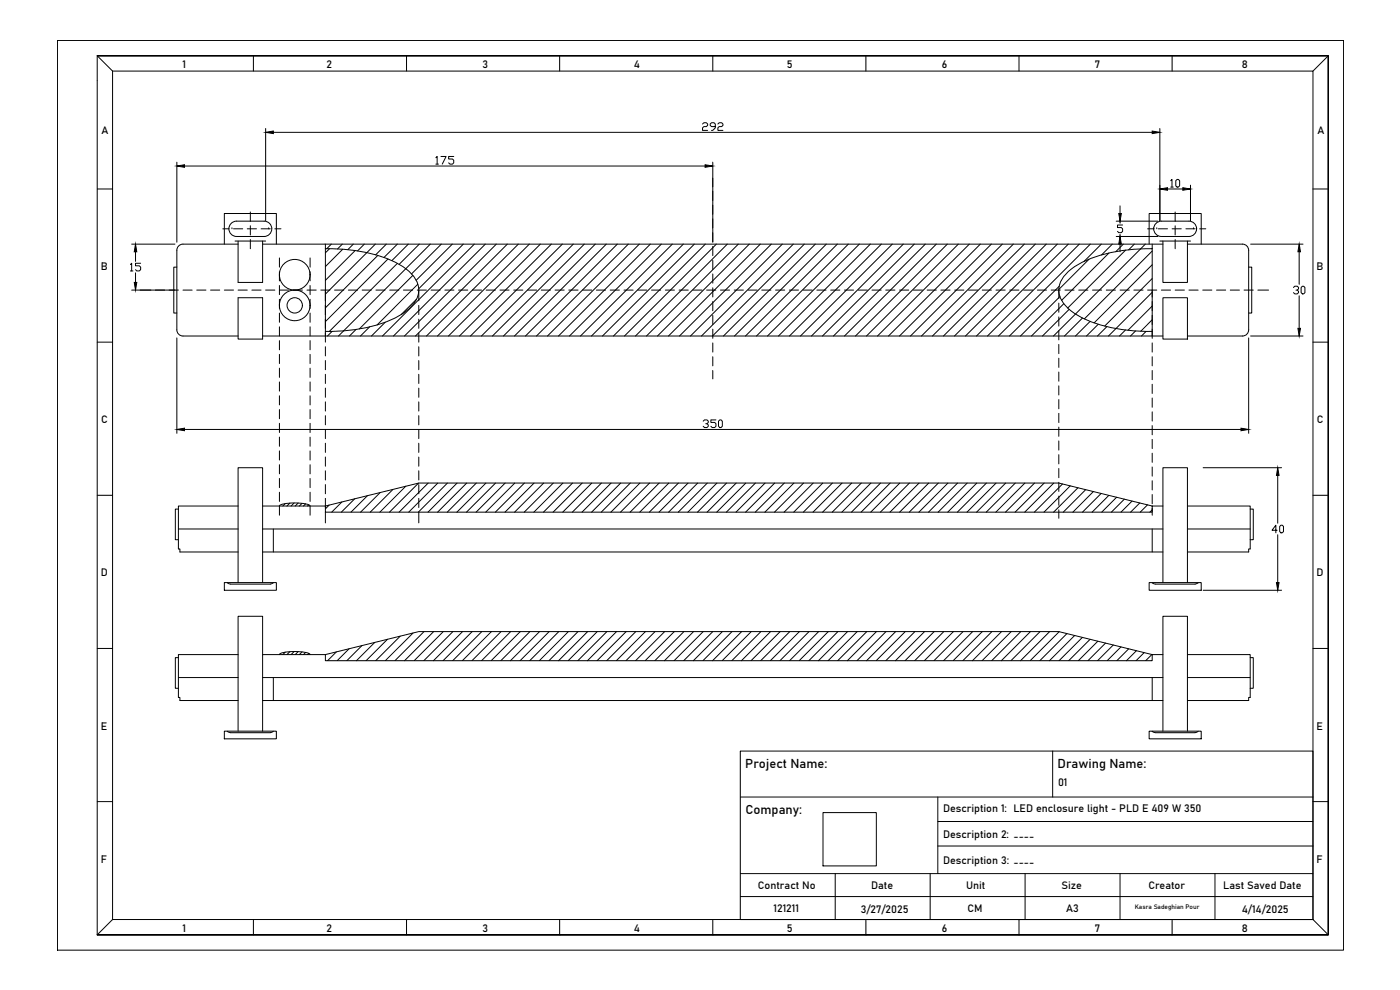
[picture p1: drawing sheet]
<svg xmlns="http://www.w3.org/2000/svg" width="420mm" height="297mm" viewBox="0 0 420 297" stroke-linecap="round" stroke-linejoin="round" font-family="sans-serif">
<!-- layer: 0 -->
<g fill="none" stroke="#000" stroke-width=".3">
<path d="M17.2 12.1h386v273h-386zM29.2 16.7h369.4v263.8h-369.4h369.4v-263.8zM29.2 16.7h369.4v263.8h-369.4zM29.2 16.7l4.6 4.6M76.1 16.7v4.6M122 16.7v4.6M168 16.7v4.6M213.9 16.7v4.6M259.9 16.7v4.6M305.8 16.7v4.6M351.8 16.7v4.6M398.6 16.7l-4.6 4.6"/>
<path d="M33.8 21.3v254.6h360.2M33.8 21.3h360.2v254.6M79.7 38.6v27.6M82 39.7h263.8M210.8 37.2l.4-.4h.8l.4 .4v.4l-.4 .4h-.8l-.4 .4v.7h1.6M214.7 38h-1.2l-.4-.4v-.4l.4-.4h.8l.4 .4v1.2l-.8 .7h-.4M215.4 37.2l.4-.4h.8l.4 .4v.4l-.4 .4h-.8l-.4 .4v.7h1.6M348.1 38.6v27.6M29.2 56.7h4.6M53.1 48.7v24M55.4 49.8h156.2M130.8 47.3l.4-.4v2.3"/>
<path d="M130.8 49.2h.8M132.3 46.9h1.6l-1.2 2.3M136.2 46.9h-1.6v.8h1.2l.4 .4v.8l-.4 .3h-.8l-.4-.3M213.9 48.7v24M350.4 56.7h4.6M351.3 54.2l.4-.4v2.3M351.3 56.1h.8M352.9 54.2l.4-.4h.3l.4 .4v1.6l-.4 .3h-.3l-.4-.3zM357.3 55.6v10.6M394 56.7h4.6M39.1 79.4l.4-.4v2.3M39.5 73.2h13"/>
<path d="M40.7 75.5v2.9M42.2 79h-1.5v.8h1.1l.4 .3v.8l-.4 .4h-.7l-.4-.4M66.9 68.7h1.8M67.3 73.2v-9.1h15.6v9.1M68.7 68.6a2.3 2.3 0 0 0 2.3 2.4h8.3M69.6 68.7h.1M70.1 68.7h2.7M70.5 72.3h9.2M71.5 73.2h-16.6a1.84 1.84 0 0 0-1.8 1.9v23.9a1.84 1.84 0 0 0 1.8 1.8h16.6M71.5 72.3v12.4h7.3v-12.4M74.2 68.7h2.8M75.1 63.6v2.8"/>
<path d="M75.1 67.7v2.8M75.1 71.9v2.7M78.3 68.7h2.8M78.8 73.2h270.2M79.3 66.3a2.3 2.3 0 0 1 2.3 2.3 2.3 2.3 0 0 1-2.3 2.4M79.3 66.4l-8.3-.1a2.3 2.3 0 0 0-2.3 2.3M80.6 68.7h.1M82.5 68.7h1.8M83.9 77.4v2.7M93.1 77.4v2.7M97.6 74.6a45.2 45.2 0 0 1 22.2 4.7 10.2 10.2 0 0 1 5.9 7.2 8.6 8.6 0 0 1-4.8 7.6 42.7 42.7 0 0 1-23.3 5.3M97.7 73.2v29.5"/>
<path d="M98.9 74.6l-1.2 1.3M99.4 73.2l-1.3 1.4M102.7 73.2l-1.4 1.5M102.9 74.8l-5.2 5.2M106 73.2l-1.6 1.7M106.6 75.2l-8.9 8.9M109.3 73.2l-2 2.1M112.6 73.2l-14.9 15M113.4 76.6l-15.7 15.8M116 73.2l-3.3 3.3M116.4 77.7l-18.7 18.8M119.3 73.2l-4.1 4"/>
<path d="M119.3 79l-20.5 20.4M122.5 73.2l-4.9 5M125.8 73.2l-6 6.1M129.1 73.2l-27.5 27.6M132.5 73.2l-9 9M135.8 73.2l-10.9 10.9M139.1 73.2l-13.4 13.4M142.4 73.2l-27.6 27.6M145.7 73.2l-27.6 27.6M149 73.2l-27.6 27.6M152.3 73.2l-27.6 27.6M155.6 73.2l-27.6 27.6"/>
<path d="M158.9 73.2l-27.6 27.6M162.2 73.2l-27.6 27.6M165.5 73.2l-27.6 27.6M168.8 73.2l-27.6 27.6M172.1 73.2l-27.6 27.6M175.4 73.2l-27.6 27.6M178.7 73.2l-27.6 27.6M182 73.2l-27.6 27.6M185.3 73.2l-27.6 27.6M188.6 73.2l-27.6 27.6M191.9 73.2l-27.6 27.6M195.2 73.2l-27.6 27.6"/>
<path d="M198.5 73.2l-27.6 27.6M201.8 73.2l-27.6 27.6M205.1 73.2l-27.6 27.6M208.4 73.2l-27.6 27.6M211.7 73.2l-27.6 27.6M213.9 73.9v2.8M213.9 78.1v2.7M215 73.2l-27.6 27.6M218.3 73.2l-27.6 27.6M221.6 73.2l-27.6 27.6M224.9 73.2l-27.6 27.6M228.2 73.2l-27.6 27.6"/>
<path d="M231.5 73.2l-27.6 27.6M234.8 73.2l-27.6 27.6M238.1 73.2l-27.6 27.6M241.4 73.2l-27.6 27.6M244.7 73.2l-27.6 27.6M248 73.2l-27.6 27.6M251.3 73.2l-27.6 27.6M254.6 73.2l-27.6 27.6M257.9 73.2l-27.6 27.6M261.2 73.2l-27.6 27.6M264.5 73.2l-27.6 27.6M267.8 73.2l-27.6 27.6"/>
<path d="M271.1 73.2l-27.6 27.6M274.4 73.2l-27.6 27.6M277.7 73.2l-27.6 27.6M281 73.2l-27.6 27.6M284.3 73.2l-27.6 27.6M287.6 73.2l-27.6 27.6M290.9 73.2l-27.6 27.6M294.2 73.2l-27.6 27.6M297.5 73.2l-27.6 27.6M300.8 73.2l-27.5 27.6M304.1 73.2l-27.5 27.6M307.4 73.2l-27.6 27.6"/>
<path d="M310.7 73.2l-27.6 27.6M314 73.2l-27.6 27.6M317.3 73.2l-27.5 27.6M320.6 73.2l-27.5 27.6M323.9 73.2l-27.5 27.6M326.8 77.8l-9 9M327.2 73.2l-27.5 27.6M330.5 73.2l-5.1 5.2M332.8 75.9l-14.2 14.2M333.8 73.2l-3.2 3.3M335 66.4h12.5M335 71h12.5"/>
<path d="M336.1 61.8v2.3M336.1 66.4v.5M336.1 70.4v.6M336.1 73.2v2.3M336.9 67.5h-1.5v.8h1.1l.4 .4v.7l-.4 .4h-.7l-.4-.4M337.1 73.2l-2.2 2.3M337.8 75.1l-17.4 17.3M340.4 73.2l-1.7 1.8M343.7 73.2l-27.5 27.6M344.4 68.7h1.9M344.9 73.2v-9.1h15.6v9.1M345.8 74.6a45.2 45.2 0 0 0-22.2 4.7 10.2 10.2 0 0 0-5.8 7.2 8.6 8.6 0 0 0 4.7 7.6 42.7 42.7 0 0 0 23.3 5.3"/>
<path d="M345.8 75.3l-20.4 20.4M345.8 79.4l-17.4 17.5M345.8 74.5l-.1 .1M345.8 73.2v28.3M346.2 68.6a2.3 2.3 0 0 0 2.4 2.4h8.2a2.3 2.3 0 0 0 2.3-2.4M346.2 68.6a2.3 2.3 0 0 1 2.3-2.3l8.3 .1a2.28 2.28 0 0 1 2.3 2.2M346.3 68.7h.1M347.2 68.7h.1M347.6 68.7h2.8M348.1 72.3h9.2M349 72.3v12.4h7.4v-12.4M351.8 68.7h2.7"/>
<path d="M352.7 63.6v2.8M352.7 67.7v2.8M352.7 71.9v2.7M355.9 68.7h2.8M356.4 73.2h16.5a1.84 1.84 0 0 1 1.8 1.9v23.9a1.85 1.85 0 0 1-1.8 1.8h-16.5M358.2 68.7h.1M359.1 68.7h.1M360 68.7h1.9M375.3 73.2h15.8M389.9 75.5v9.8M39.1 81.3h.8M39.5 87h14"/>
<path d="M40.7 81.9v2.8M53.1 80.1h-.9v13.8h.9M54.9 87h2.8M59.1 87h2.7M63.2 87h2.7M67.3 87h2.8M71.5 89.3h7.3v12.4h-7.3zM71.5 87h2.7M75.6 87h2.7M79.7 87h2.8M83.9 87h2.7M83.9 81.5v2.8"/>
<path d="M83.9 85.7v2.7M83.9 89.8v2.8M83.9 93.9v2.8M83.9 98.1v2.7M88 87h2.8M92.1 87h2.8M93.1 81.5v2.8M93.1 85.7v2.7M93.1 89.8v2.8M93.1 93.9v2.8M93.1 98.1v2.7M96.3 87h2.7"/>
<path d="M99.7 99.4l-1.4 1.4M100.4 87h2.8M104.5 87h2.8M106.8 98.8l-1.9 2M108.7 87h2.7M110.9 98.1l-2.7 2.7M112.8 87h2.8M115.6 96.7l-4.1 4.1M116.9 87h2.8M121.1 87h2.7M123.9 82.6l-16.1 16.1M125 89.8l-4.6 4.6"/>
<path d="M125.2 87h2.8M125.4 85.3l-12.2 12.2M125.7 87v3.3M125.7 91.6v2.8M125.7 95.8v2.7M125.7 99.9v2.8M129.4 87h2.7M133.5 87h2.7M137.6 87h2.8M141.8 87h2.7M145.9 87h2.8M150 87h2.8"/>
<path d="M154.2 87h2.7M158.3 87h2.8M162.4 87h2.8M166.6 87h2.7M170.7 87h2.8M174.8 87h2.8M179 87h2.7M183.1 87h2.8M187.3 87h2.7M191.4 87h2.8M195.5 87h2.8M199.7 87h2.7"/>
<path d="M203.8 87h2.8M207.9 87h2.8M212.1 87h2.7M213.9 82.2v2.8M213.9 86.3v2.8M213.9 90.5v2.7M213.9 94.6v2.8M213.9 98.8v2.7M216.2 87h2.8M220.3 87h2.8M224.5 87h2.7M228.6 87h2.8"/>
<path d="M232.7 87h2.8M236.9 87h2.7M241 87h2.8M245.2 87h2.7M249.3 87h2.8M253.4 87h2.8M257.6 87h2.7M261.7 87h2.8M265.8 87h2.8M270 87h2.7M274.1 87h2.8M278.2 87h2.8"/>
<path d="M282.4 87h2.7M286.5 87h2.8M290.7 87h2.7M294.8 87h2.7M298.9 87h2.8M303.1 87h2.7M307.2 87h2.7M311.3 87h2.8M315.5 87h2.7M317.8 87v2.6M317.8 90.9v2.8M317.8 95.1v2.7"/>
<path d="M317.8 99.2v2.8M317.9 85.9l-14.9 14.9M318.1 89l-11.8 11.8M319.3 91.1l-9.7 9.7M319.6 87h2.8M320.9 92.8l-8 8M323.7 87h2.8M324.9 95.4l-5.4 5.4M327.2 96.4l-4.4 4.4M327.9 87h2.7M329.6 97.3l-3.5 3.5M332 87h2.8"/>
<path d="M332.2 98l-2.8 2.8M336.1 87h2.8M337.8 99l-1.8 1.8M340.3 87h2.7M340.8 99.3l-1.5 1.5M344 99.4l-1.4 1.4M344.4 87h2.8M345.8 83.6l-14.3 14.2M345.8 87.7l-13.1 13.1M345.8 91.8l-7.3 7.3M345.8 95.9l-3.4 3.5M348.6 87h2.7"/>
<path d="M349 89.3h7.4v12.4h-7.4zM352.7 87h2.7M356.8 87h2.8M361 87h2.7M365.1 87h2.7M369.2 87h2.8M373.4 87h2.7M374.7 80.1h1v13.8h-1M377.5 87h3.2M388.2 86.3l.4-.4h.7l.4 .4v.4l-.4 .3h-.4M389.3 87l.4 .4v.4l-.4 .4h-.7l-.4-.4M389.9 88.8v9.7"/>
<path d="M390.9 85.9h.3l.4 .4v1.5l-.4 .4h-.3l-.4-.4v-1.5zM29.2 102.7h4.6M53.1 101.4v28.6M78.8 100.8h270.2M83.9 102.2v2.8M83.9 106.3v2.8M83.9 110.5v2.7M83.9 114.6v2.8M83.9 118.7v2.8M93.1 102.2v2.8M93.1 106.3v2.8M93.1 110.5v2.7"/>
<path d="M93.1 114.6v2.8M93.1 118.7v2.8M97.7 104v2.8M97.7 108.2v2.7M97.7 112.3v2.8M97.7 116.4v2.8M125.7 104v2.8M125.7 108.2v2.7M125.7 112.3v2.8M125.7 116.4v2.8M213.9 102.9v2.7M213.9 107v2.8"/>
<path d="M213.9 111.2v2.5M317.8 103.3v2.8M317.8 107.5v2.7M317.8 111.6v2.8M317.8 115.8v2.7M317.8 119.9v2.8M345.8 102.9v2.7M345.8 107v2.8M345.8 111.2v2.7M345.8 115.3v2.8M345.8 119.4v2.8M374.7 101.4v28.6"/>
<path d="M375.3 100.8h15.8M394 102.7h4.6M55.4 128.9h317M83.9 122.9v2.7M83.9 127v2.8M83.9 131.1v2.8M83.9 135.3v2.7M83.9 139.4v2.8M93.1 122.9v2.7M93.1 127v2.8M93.1 131.1v2.8M93.1 135.3v2.7"/>
<path d="M93.1 139.4v2.8M97.7 120.6v2.7M97.7 124.7v2.8M97.7 128.9v2.7M97.7 133v2.7M97.7 137.1v2.8M125.7 120.6v2.7M125.7 124.7v2.8M125.7 128.9v2.7M125.7 133v2.7M125.7 137.1v2.8M211 126.4l.4-.4h.8l.4 .4v.3l-.4 .4h-.4"/>
<path d="M212.2 127.1l.4 .4v.4l-.4 .4h-.8l-.4-.4M214.9 126h-1.6v.7h1.2l.4 .4v.8l-.4 .4h-.8l-.4-.4M215.6 126.4l.4-.4h.4l.4 .4v1.5l-.4 .4h-.4l-.4-.4zM317.8 124v2.8M317.8 128.2v2.7M317.8 132.3v2.8M317.8 136.4v2.8M345.8 123.6v2.7M345.8 127.7v2.8M345.8 131.8v2.8M345.8 136v2.7M29.2 148.6h4.6"/>
<path d="M53.5 152.7h-.9v9.2h.9M53.5 158.7h18M71.5 151.8h-18v12.9h.5v.9h17.5M78.8 158.7h270.2M78.8 151.8h18.9M82 158.7v6.9M83.9 154.6v-2.8a8.4 8.4 0 0 1 5.6-.9l1.8 .2 1.6 .5 .2 3M83.9 143.6v2.7M83.9 147.7v2.8M85.6 151.1l-.7 .7M87 151l-.9 .8M88.3 150.9l-.9 .9"/>
<path d="M89.5 150.9l-.9 .9M90.6 151l-.8 .8M91.7 151.2l-.6 .6M92.7 151.5l-.4 .3M93.1 143.6v2.7M93.1 147.7v2.8M97.7 141.3v2.7M97.7 145.4v2.8M97.7 149.5v2.8M97.7 153.7v3.2M98.8 151.6l-1.1 1.1M102.6 150.6l-3.1 3.1"/>
<path d="M106.4 149.7l-4 4M110.3 148.7l-5 5M114.1 147.8l-5.9 5.9M117.9 146.8l-6.8 6.9M121.8 145.9l-7.8 7.8M125.6 145l-8.7 8.7M125.7 141.3v2.7M125.7 145.4v2.8M125.7 149.5v2.8M125.7 153.7v3.2M128.5 144.9l-8.7 8.8M131.4 144.9l-8.7 8.8"/>
<path d="M134.3 144.9l-8.7 8.8M137.2 144.9l-8.8 8.8M140.1 144.9l-8.8 8.8M142.9 144.9l-8.7 8.8M145.8 144.9l-8.7 8.8M148.7 144.9l-8.7 8.8M151.6 144.9l-8.7 8.8M154.5 144.9l-8.7 8.8M157.4 144.9l-8.7 8.8M160.3 144.9l-8.8 8.8M163.2 144.9l-8.8 8.8M166.1 144.9l-8.8 8.8"/>
<path d="M168.9 144.9l-8.7 8.8M171.8 144.9l-8.7 8.8M174.7 144.9l-8.7 8.8M177.6 144.9l-8.7 8.8M180.5 144.9l-8.7 8.8M183.4 144.9l-8.7 8.8M186.3 144.9l-8.8 8.8M189.2 144.9l-8.8 8.8M192.1 144.9l-8.8 8.8M194.9 144.9l-8.7 8.8M197.8 144.9l-8.7 8.8M200.7 144.9l-8.7 8.8"/>
<path d="M203.6 144.9l-8.7 8.8M206.5 144.9l-8.7 8.8M209.4 144.9l-8.8 8.8M212.3 144.9l-8.8 8.8M215.2 144.9l-8.8 8.8M218 144.9l-8.7 8.8M220.9 144.9l-8.7 8.8M223.8 144.9l-8.7 8.8M226.7 144.9l-8.7 8.8M229.6 144.9l-8.7 8.8M232.5 144.9l-8.7 8.8M235.4 144.9l-8.7 8.8"/>
<path d="M238.3 144.9l-8.8 8.8M241.2 144.9l-8.8 8.8M244.1 144.9l-8.8 8.8M246.9 144.9l-8.7 8.8M249.8 144.9l-8.7 8.8M252.7 144.9l-8.7 8.8M255.6 144.9l-8.7 8.8M258.5 144.9l-8.7 8.8M261.4 144.9l-8.8 8.8M264.3 144.9l-8.8 8.8M267.2 144.9l-8.8 8.8M270 144.9l-8.7 8.8"/>
<path d="M272.9 144.9l-8.7 8.8M275.8 144.9l-8.7 8.8M278.7 144.9l-8.7 8.8M281.6 144.9l-8.7 8.8M284.5 144.9l-8.7 8.8M287.4 144.9l-8.8 8.8M290.3 144.9l-8.8 8.8M293.1 144.9l-8.7 8.8M296 144.9l-8.7 8.8M298.9 144.9l-8.7 8.8M301.8 144.9l-8.7 8.8M304.7 144.9l-8.7 8.8"/>
<path d="M307.6 144.9l-8.7 8.8M310.5 144.9l-8.7 8.8M313.4 144.9l-8.8 8.8M316.3 144.9l-8.8 8.8M317.8 140.6v2.7M317.8 144.7v2.8M317.8 148.8v2.8M317.8 153v2.5M318.9 145.2l-8.5 8.5M321.2 145.8l-7.9 7.9M323.5 146.3l-7.3 7.4M325.8 146.9l-6.7 6.8"/>
<path d="M328.1 147.5l-6.1 6.2M330.5 148.1l-5.6 5.6M332.8 148.6l-5 5.1M335.1 149.2l-4.5 4.5M337.4 149.8l-3.9 3.9M339.7 150.3l-3.3 3.4M342.1 150.9l-2.8 2.8M344.4 151.5l-2.2 2.2M345.8 151.8v1.9h-248.1v-1.9l28-6.9h192.1l28 6.9h3.2M345.8 140.1v2.8M345.8 144.3v2.7M345.8 148.4v2.7"/>
<path d="M345.8 152.5v2.1M345.8 158.7v6.9M345.8 153l-.7 .7M356.4 151.8h18.8v12.9h-.5v.9h-18.3M356.4 158.7h18.8M361.1 140.3h23.5M375.2 152.7h.9v9.2h-.9M383.3 159.1h-1.5l1.1-1.5v2.3M383.5 142.6v14.4M384 158l.4-.4h.4l.4 .4v1.5l-.4 .4h-.4l-.4-.4zM394 148.6h4.6M67.3 174.8h15.6v2.3h-15.6z"/>
<path d="M68.2 174.8l1 .5h11.9l.9-.5M71.5 174.8v-34.5h7.3v34.5M78.8 165.6h270.2M344.9 174.8h15.6v2.3h-15.6zM345.8 174.8l.9 .5h11.9l1-.5M349 174.8v-34.5h7.4v34.5M361.1 177.1h23.5M383.5 160.4v14.4M29.2 194.6h4.6M53.5 197.3h-.9v9.2h.9M71.5 196.4h-18v12.9h.5v.9h17.5M78.8 196.4h18.9"/>
<path d="M83.9 196.4a8.4 8.4 0 0 1 5.6-.9l2.5 .3 1 .6M85.6 195.7l-.7 .7M87 195.5l-.9 .9M88.3 195.5l-.9 .9M89.5 195.5l-.9 .9M90.6 195.6l-.8 .8M91.7 195.7l-.6 .7M92.7 196l-.4 .4M101 195.6l-2.7 2.6M104.8 194.6l-3.6 3.6M108.6 193.7l-4.5 4.5M112.4 192.8l-5.4 5.4"/>
<path d="M116.3 191.8l-6.4 6.4M120.1 190.9l-7.3 7.3M123.9 189.9l-8.3 8.3M127.3 189.5l-8.8 8.7M130.1 189.5l-8.7 8.7M133 189.5l-8.7 8.7M135.9 189.5l-8.7 8.7M138.8 189.5l-8.7 8.7M141.7 189.5l-8.7 8.7M144.6 189.5l-8.7 8.7M147.5 189.5l-8.8 8.7M150.4 189.5l-8.8 8.7"/>
<path d="M153.3 189.5l-8.8 8.7M156.1 189.5l-8.7 8.7M159 189.5l-8.7 8.7M161.9 189.5l-8.7 8.7M164.8 189.5l-8.7 8.7M167.7 189.5l-8.7 8.7M170.6 189.5l-8.7 8.7M173.5 189.5l-8.8 8.7M176.4 189.5l-8.8 8.7M179.2 189.5l-8.7 8.7M182.1 189.5l-8.7 8.7M185 189.5l-8.7 8.7"/>
<path d="M187.9 189.5l-8.7 8.7M190.8 189.5l-8.7 8.7M193.7 189.5l-8.7 8.7M196.6 189.5l-8.7 8.7M199.5 189.5l-8.8 8.7M202.4 189.5l-8.8 8.7M205.3 189.5l-8.8 8.7M208.1 189.5l-8.7 8.7M211 189.5l-8.7 8.7M213.9 189.5l-8.7 8.7M216.8 189.5l-8.7 8.7M219.7 189.5l-8.7 8.7"/>
<path d="M222.6 189.5l-8.8 8.7M225.5 189.5l-8.8 8.7M228.4 189.5l-8.8 8.7M231.2 189.5l-8.7 8.7M234.1 189.5l-8.7 8.7M237 189.5l-8.7 8.7M239.9 189.5l-8.7 8.7M242.8 189.5l-8.7 8.7M245.7 189.5l-8.7 8.7M248.6 189.5l-8.7 8.7M251.5 189.5l-8.8 8.7M254.4 189.5l-8.8 8.7"/>
<path d="M257.2 189.5l-8.7 8.7M260.1 189.5l-8.7 8.7M263 189.5l-8.7 8.7M265.9 189.5l-8.7 8.7M268.8 189.5l-8.7 8.7M271.7 189.5l-8.7 8.7M274.6 189.5l-8.8 8.7M277.5 189.5l-8.8 8.7M280.4 189.5l-8.8 8.7M283.2 189.5l-8.7 8.7M286.1 189.5l-8.7 8.7M289 189.5l-8.7 8.7"/>
<path d="M291.9 189.5l-8.7 8.7M294.8 189.5l-8.7 8.7M297.7 189.5l-8.7 8.7M300.6 189.5l-8.8 8.7M303.5 189.5l-8.8 8.7M306.4 189.5l-8.8 8.7M309.2 189.5l-8.7 8.7M312.1 189.5l-8.7 8.7M315 189.5l-8.7 8.7M317.9 189.5l-8.7 8.7M320.2 190.1l-8.1 8.1M322.5 190.7l-7.6 7.5"/>
<path d="M324.8 191.3l-7 6.9M327.2 191.8l-6.5 6.4M329.5 192.4l-5.9 5.8M331.8 193l-5.3 5.2M334.1 193.5l-4.7 4.7M336.4 194.1l-4.1 4.1M338.7 194.7l-3.5 3.5M341.1 195.2l-3 3M343.4 195.8l-2.4 2.4M345.7 196.4l-1.9 1.8M345.8 196.4v1.8h-248.1v-1.8l28-6.9h192.1l28 6.9h3.2M356.4 196.4h18.8v12.9h-.5v.9h-18.3"/>
<path d="M375.2 197.3h.9v9.2h-.9M394 194.6h4.6M53.5 203.3h18M67.3 219.4h15.6v2.3h-15.6zM68.2 219.4l1 .4h11.9l.9-.4M71.5 219.4v-34.5h7.3v34.5M78.8 210.2h270.2M78.8 203.3h270.2M82 203.3v6.9M344.9 219.4h15.6v2.3h-15.6zM345.8 219.4l.9 .4h11.9l1-.4M345.8 203.3v6.9"/>
<path d="M349 219.4v-34.5h7.4v34.5M356.4 203.3h18.8M222.2 225.4h171.8v50.5h-171.8zM222.2 239.1h171.8M281.5 239.1v23M315.9 225.4v13.7M29.2 240.5h4.6M247 243.8h16v16h-16zM281.5 246.5h112.5M281.5 253.8h112.5M394 240.5h4.6M33.8 275.9l-4.6 4.6"/>
<path d="M76.1 275.9v4.6M122 275.9v4.6M168 275.9v4.6M213.9 275.9v4.6M222.2 262.1h171.8M222.2 269h171.8M250.7 262.1v13.8M259.9 275.9v4.6M279.2 262.1v13.8M305.8 275.9v4.6M307.6 262.1v13.8M336.1 262.1v13.8"/>
<path d="M351.8 275.9v4.6M364.6 262.1v13.8M394 275.9l4.6 4.6"/>
<circle cx="88.4" cy="82.4" r="4.6"/>
<circle cx="88.4" cy="91.6" r="4.6"/>
<circle cx="88.5" cy="91.6" r="2.3"/>
</g>
<g fill="#000" stroke="#000" stroke-width=".3">
<path d="M79.7 39.7l2.3-.4v.8zM345.8 39.3l2.3 .4-2.3 .4zM53.1 49.8l2.3-.4v.8zM211.6 49.4l2.3 .4-2.3 .4zM348.1 56.7l2.3-.4v.8zM355 56.3l2.3 .4-2.3 .4zM40.7 73.2l.4 2.3h-.8zM335.8 64.1h.7l-.4 2.3zM336.1 71l.4 2.2h-.7zM389.9 73.2l.4 2.3h-.8zM40.3 84.7h.8l-.4 2.3zM389.5 98.5h.8l-.4 2.3z"/>
<path d="M53.1 128.9l2.3-.4v.7zM372.4 128.5l2.3 .4-2.3 .3zM383.5 140.3l.4 2.3h-.8zM383.1 174.8h.8l-.4 2.3z"/>
</g>
<g font-size="3.9">
<text x="223.7" y="230.4">Project Name:</text>
<text x="317.4" y="230.4">Drawing Name:</text>
<text x="223.7" y="244.2">Company:</text>
</g>
<g font-size="3.2">
<text x="54.8" y="20.4">1</text>
<text x="97.9" y="20.4">2</text>
<text x="144.8" y="20.4">3</text>
<text x="190.3" y="20.4">4</text>
<text x="236.2" y="20.4">5</text>
<text x="282.6" y="20.4">6</text>
<text x="328.6" y="20.4">7</text>
<text x="372.7" y="20.4">8</text>
<text x="30.5" y="40.2">A</text>
<text x="395.4" y="40.2">A</text>
<text x="30.3" y="81.1">B</text>
<text x="395.1" y="81.1">B</text>
<text x="30.3" y="127">C</text>
<text x="395.2" y="127">C</text>
<text x="30.3" y="173">D</text>
<text x="395.1" y="173">D</text>
<text x="30.3" y="218.9">E</text>
<text x="395.1" y="218.9">E</text>
<text x="317.5" y="235.9">01</text>
<text x="283" y="243.7">Description 1: LED enclosure light - PLD E 409 W 350</text>
<text x="283" y="251.6">Description 2: ----</text>
<text x="30.3" y="258.9">F</text>
<text x="283" y="259.4">Description 3: ----</text>
<text x="395.1" y="258.9">F</text>
<text x="227.5" y="266.7">Contract No</text>
<text x="261.4" y="266.7">Date</text>
<text x="289.9" y="266.7">Unit</text>
<text x="318.5" y="266.7">Size</text>
<text x="344.6" y="266.7">Creator</text>
<text x="367.1" y="266.7">Last Saved Date</text>
<text x="232.1" y="273.6">121211</text>
<text x="258.3" y="273.9">3/27/2025</text>
<text x="290.4" y="273.6">CM</text>
<text x="320" y="273.6">A3</text>
<text x="372.7" y="273.9">4/14/2025</text>
<text x="54.8" y="279.6">1</text>
<text x="97.9" y="279.6">2</text>
<text x="144.8" y="279.6">3</text>
<text x="190.3" y="279.6">4</text>
<text x="236.2" y="279.6">5</text>
<text x="282.6" y="279.6">6</text>
<text x="328.6" y="279.6">7</text>
<text x="372.7" y="279.6">8</text>
</g>
<text font-size="1.9" x="340.6" y="272.7">Kasra Sadeghian Pour</text>
</svg>
